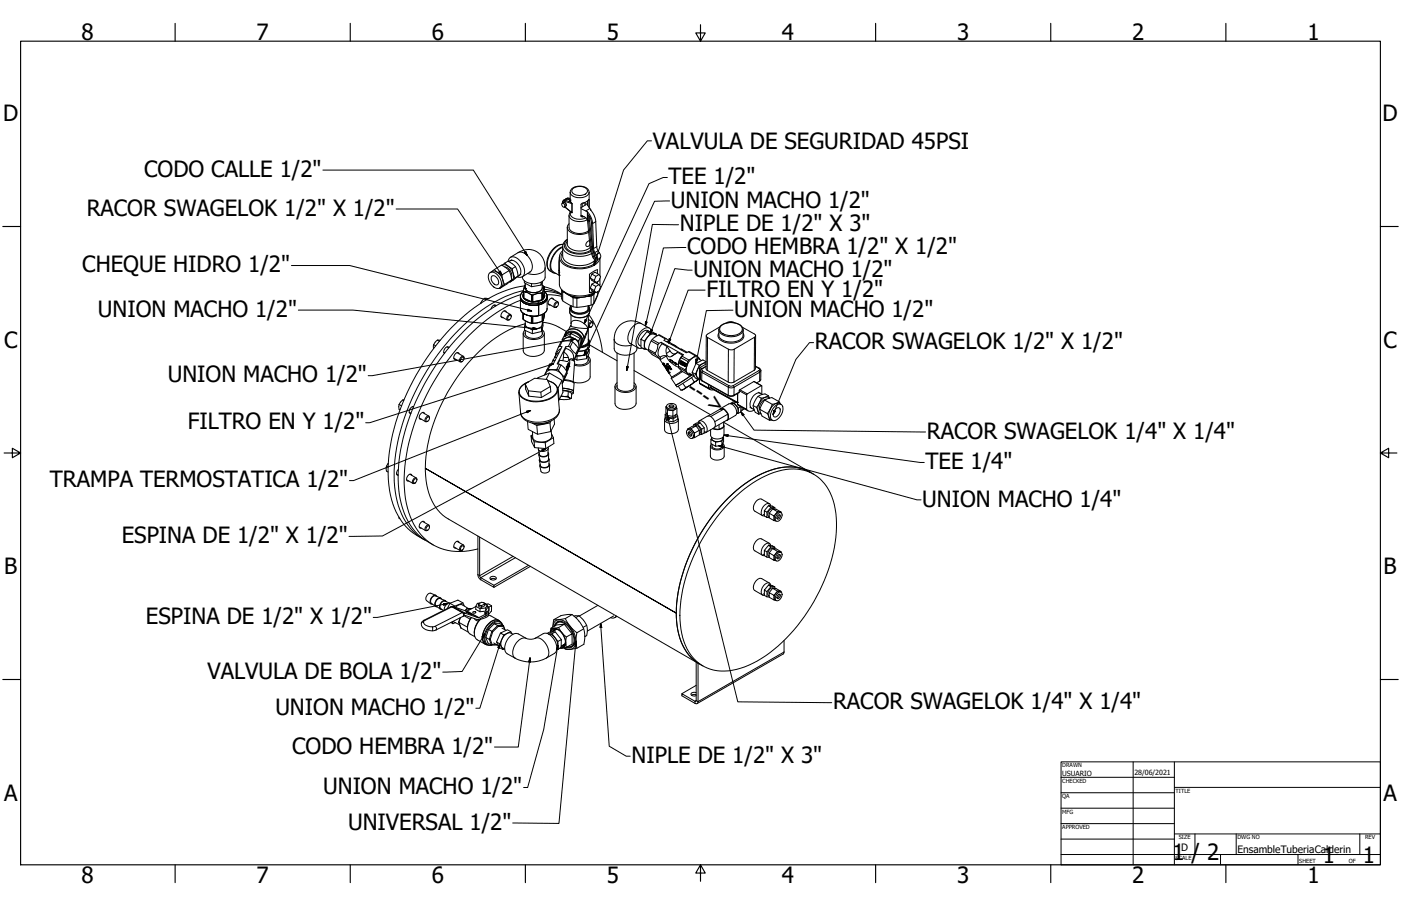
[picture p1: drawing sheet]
<svg xmlns="http://www.w3.org/2000/svg" width="864mm" height="559mm" viewBox="0 0 864 559" stroke-linecap="round" stroke-linejoin="round" font-family="sans-serif">
<!-- layer: Visible (ANSI) -->
<g fill="none" stroke="#000" stroke-width=".62">
<path d="M346 125a1.2 1.2 0 0 1 2 1 1.2 1.2 0 0 1-1 2l-1-1zM347 125a1.6 1.6 0 0 1 2 2M302 168a6 6 0 0 1 7 6 3 3 0 0 1-1 4 3 3 0 0 1-4-2 7 7 0 0 1-2-8zM302 168a5 5 0 0 1 8 4 4 4 0 0 1-2 6M303 168l2-2 3 3a1.8 1.8 0 0 1 2 2v2a3 3 0 0 1-2 5M303 170a3 3 0 0 1 4 2 3 3 0 0 1-1 4 4 4 0 0 1-3-6zM305 166l4-2 5 3M311 162l2-1a8 8 0 0 1 6 9l-5 4M311 162l-2 2a6 6 0 0 1 8 6l-1 2-1 1M311 162l5 4M311 165a5 5 0 0 1 4 6M314 167l1 6"/>
<path d="M314 167l-5 3M314 174h.1M314 161a6 6 0 0 1 6 9M314 161h.1M315 173l-7 5M315 173l-4 2M316 160l-2 1M316 166l1 5M317 171l-3 3M318 164l-2 2M319 170l-2 1M320 170h-1"/>
<path d="M321 169l-1 1M323 180a4 4 0 0 0-2 3 4 4 0 0 0 3 3l4 1h4M323 179l1-3-1 3 3 2a4 4 0 0 0 5 0M323 179v5M323 179v1M323 179a94 94 0 0 0-51 36 131 131 0 0 0-29 82 42 42 0 0 0 17 35l2 1M323 180l5 2M323 180v4l5 2M323 180v4M323 173v1l5 3v-2M323 176a81 81 0 0 0-45 26 138 138 0 0 0-39 87 48 48 0 0 0 14 39l8 5M324 177a5 5 0 0 0 6 3h1"/>
<path d="M324 177v1a6 6 0 0 0 10 0v-1M324 177v2zM324 175v3M334 174v2l-6 1M334 177l-1 2-2 1M334 174v3M334 174v2M335 177l7 2 4 2-6-2-5-1M335 180h5l6 2M335 177l-1-1 1 1v3l-4 1M335 180a4 4 0 0 1 2 4 4 4 0 0 1-4 3h-1a5 5 0 0 0 5-6zM335 177v4v4"/>
<path d="M335 177v3M335 177v4M296 187h1M296 187h.1M299 184h2M299 184l-3 3M299 184l1 1M305 188l1 1M306 189a2 2 0 0 0-2 0 2 2 0 0 0-1 1M309 195l4 2M311 192l4 2M312 192a2 2 0 0 0-2 0 2 2 0 0 0-1 3v1h1"/>
<path d="M314 195v-1a1.4 1.4 0 0 1 1 2 1.4 1.4 0 0 1-2 1zM315 195v-1a1.8 1.8 0 0 0-2 1 1.8 1.8 0 0 0 0 2h1M321 185a111 111 0 0 0-52 47 121 121 0 0 0-19 72 39 39 0 0 0 19 33 37 37 0 0 0 26 2M321 184a8 8 0 0 0 10 4 7 7 0 0 0 6-4 8 8 0 0 1-10 4 6 6 0 0 1-6-4zM321 190a8 8 0 0 0 10 5h1a10 10 0 0 1-11-4zM321 183v7M321 182a104 104 0 0 0-50 40 130 130 0 0 0-26 74 46 46 0 0 0 14 35l8 5M322 193v4M322 197h1M323 197l5 2M323 184v-3a4 4 0 0 0 4 5h4M323 193v4"/>
<path d="M323 184h.1M323 184l2 1 3 1M324 200a81 81 0 0 0-44 36 92 92 0 0 0-17 63 30 30 0 0 0 13 21l155 89M324 200l-1 1M328 195v4M328 199h.1M328 182v4l-5-2M328 186h.1M328 182h.1M328 182v4M328 182v4l6-1M331 180v1"/>
<path d="M331 186l1 1M332 187v8M334 181v4l-6 1M334 181l-6 1M334 185l-3 1h-3M334 181v4M334 194v6a6 6 0 0 1-10 1v-3M334 198l1 1v2l-1 3-6 2-5-2v-3l5 2M335 180v5v-4M335 185h-1M335 180v5M335 180l-1 1"/>
<path d="M335 199l6 1 8 4M335 199l-1 5M335 198l-4 1h-3M335 194v4M335 181a4 4 0 0 1-4 5M335 181l1 2-1 2M336 194a5 5 0 0 1-5 5 9 9 0 0 1-9-2M336 194l-1 4M336 193v1M337 182l9 1M337 183v7a5 5 0 0 1-5 5M338 187l4 3"/>
<path d="M340 184l4 2M341 185a2 2 0 0 0-2-1 2 2 0 0 0-1 3v1h1M343 187a1.3 1.3 0 0 1 1 2 1.3 1.3 0 0 1-2 0zM344 187a1.8 1.8 0 0 0-2 0 1.8 1.8 0 0 0 0 3l1-1M363 197l2 2M363 194a47 47 0 0 1 8 23M364 199h1a1.4 1.4 0 0 1 0 2 1.4 1.4 0 0 1-2 0zM366 200a1.1 1.1 0 0 0-1-2 1.1 1.1 0 0 0-2 1v2v1h1M267 213v2M267 213h2M270 210h1M270 210l-3 3"/>
<path d="M270 210l1 1M274 217v1M276 214l1 1M277 214a2.5 2.5 0 0 0-3 1 2.5 2.5 0 0 0 0 3M282 217l4 3M283 218a2 2 0 0 0-3 0 2 2 0 0 0 0 2v1l1 1M323 206v10a7 7 0 0 0 10 3l2-2 1-11M324 205a4 4 0 0 0 6 4 4 4 0 0 0 4-4M324 204v2M334 202l-6 1v3M334 203a3 3 0 0 1 1 4 3 3 0 0 1-3 2 7 7 0 0 1-9-3v-2M334 203v3"/>
<path d="M347 210h.1M347 210a5 5 0 0 1 7-1 5 5 0 0 1 2 6M349 207h.1M351 207l6 3v-1M352 206l-1 1-4 3v-2l5-2 5 3 1 5-1 1v-5M356 220v2l-2-1M357 215v1M358 211v1M362 219v2l-6 1M363 220a3 3 0 0 1 1 3 3 3 0 0 1-4 2l-3 1-3-1M363 215l-1 4h-7M363 215a5 5 0 0 1-8 4"/>
<path d="M363 219v4M363 202h.1M363 215v3l-1 3M363 213l17 10M380 218v21M391 218v21M394 213h1M397 215l2 1M399 205l2 1-4 4M399 204l2 1M401 206h4l-3-1h-3l-4 4v5l2 1v-5l-2-1M405 206v1"/>
<path d="M405 207a5 5 0 0 0-7 4 4 4 0 0 0 2 5M280 221l4 2M285 221v-1a1.4 1.4 0 0 1 1 2 1.4 1.4 0 0 1-2 1zM286 221a1.3 1.3 0 0 0-1-1 1.3 1.3 0 0 0-1 1v2h1M331 233l8-3 7 5 1 7-2 5-1-8M337 231h.1M339 230l-2 4M339 225l-3 6M346 235l-2 4h-1M347 239l3 1a2.6 2.6 0 0 1 3 2M350 224l1 1M363 221a5 5 0 0 1-8 4l-1-1"/>
<path d="M364 222v10a8 8 0 0 1-11 4M379 238v11a6 6 0 0 0 8 3l3-1 2-2v-11M380 238a4 4 0 0 0 6 3 4 4 0 0 0 5-3M380 236a3 3 0 0 0-1 4 3 3 0 0 0 3 2 7 7 0 0 0 10-3l-1-3M391 229l47 27M418 238l2 3 1-1-1 1M420 224v1M421 236l2 3M423 239l-2 1 8-5zM425 230l3 2-11 7v-1l10-7M426 233l2 2M429 231l2 3"/>
<path d="M429 224l2 1-2 6-2-1M430 221l2 1M430 234l-1 1zM435 224a7 7 0 0 0-5 9l1 1M435 223l-2-1-4 2-2 6 1 3 3 1M435 223l-4 2M246 249v3l1 1M246 249l2 1M248 247l-2 2M248 247h1M249 247h-1M252 254l1 1"/>
<path d="M254 251h1M255 251a2.7 2.7 0 0 0-2 4M258 258l4 2M260 254l4 3M262 255a2.1 2.1 0 0 0-3 0 2.1 2.1 0 0 0-1 2l1 2h1M263 258l1-1a1.4 1.4 0 0 1 0 2 1.4 1.4 0 0 1-1 0zM265 258v-1a1.8 1.8 0 0 0-3 1 1.8 1.8 0 0 0 1 2h1M345 247h-1M346 244h1h-1M347 241h3v3M347 241h2a4 4 0 0 1 4 2h-1M347 244h3l1 1z"/>
<path d="M350 241l2 2v3M351 246h1h-1a7 7 0 0 1-6 0M410 259v6a5 5 0 0 0 8 0v-6M410 255l1 3M410 258a2.3 2.3 0 0 0 0 2 2.3 2.3 0 0 0 2 1 4 4 0 0 0 6-3M410 258v1M410 251l1 2M411 255h-1v2l1 3M411 256a2.9 2.9 0 0 0 3 2 2.9 2.9 0 0 0 3-2M411 250a3 3 0 0 1 6 1 3 3 0 0 1-6-1zM412 251h2h1M412 250a1.3 1.3 0 0 1 2-1 1.3 1.3 0 0 1 1 2 1.5 1.5 0 0 1-2 1 1.5 1.5 0 0 1-1-2z"/>
<path d="M415 258h-4v2M417 251a3 3 0 0 1-3 2 3 3 0 0 1-3-2l-1 3 1 2v-3h4M417 251v4l-2 2M417 255l1 4-3 1h-4M417 252l-2 1v4l-4-1M418 257l-3 1v2M437 257l7-5h2l-8 5M438 257h-2l-5 3M438 257a5 5 0 0 1 2 7l-5 3M444 252a4 4 0 0 1 5 4v3h-1M444 252l5-3a5 5 0 0 1 4 7l-5 3M446 252l3 3"/>
<path d="M453 249h-3M453 249l2 3v3h-1a4 4 0 0 0 0-4 4 4 0 0 0-3-2M453 248h.1M453 248l-3 1M454 248l-1 1M455 252l2-1v3l-2 1M457 251v2M459 252l-2 1M462 251l1 1M463 252l2 1M464 250l2 1M466 251l2 4"/>
<path d="M467 244l2 2M467 242l2 1M468 252l2 5 4 2M468 252l5 3M469 243a6 6 0 0 0-7 7l1 2M469 243h1M469 255h-1M469 246l-3 5M471 247l5-2 4 3M471 247l-3 5M471 247l5 2M472 246a5 5 0 0 0-4 7"/>
<path d="M474 244a6 6 0 0 0-9 3 5 5 0 0 0 3 8M474 244v2M474 244l-5 2M474 246a4 4 0 0 0-5 2 5 5 0 0 0 0 7M478 250a2.7 2.7 0 0 1 4 0 2.7 2.7 0 0 1 1 3 6 6 0 0 1-7 6 7 7 0 0 1 2-9zM478 252a1.6 1.6 0 0 1 3 0 1.6 1.6 0 0 1 0 2 3 3 0 0 1-4 3 4 4 0 0 1 1-5zM481 249l-1-1-3 1a1.5 1.5 0 0 0-2 2v1a5 5 0 0 0-1 7h2M482 249a5 5 0 0 0-8 4 4 4 0 0 0 2 6M328 268l-1 1M329 272l7 1v4M332 276v1M336 273l5-3v4l-5 3-6-1-1-4-2-3 1 3 2 4"/>
<path d="M338 279a2.6 2.6 0 0 1-1 3 2.6 2.6 0 0 1-3 0l-2-1v-1M338 276a3 3 0 0 1-3 2 3 3 0 0 1-3-1M338 277v3a3 3 0 0 1-5 0l-1-3M338 280v3a3 3 0 0 1-5 1l-1-4M340 266v3a7 7 0 0 1-9 3l-3-2v-4M340 268l1 2M424 265a3 3 0 0 1 3 2 3 3 0 0 1-1 3 4 4 0 0 1-2-5zM424 265a3 3 0 0 1 3 1 3 3 0 0 1 1 4h-1M424 265l2-1 3-1 2 2M424 266a1.4 1.4 0 0 1 2 1 1.4 1.4 0 0 1-1 2l-1-1zM425 266v2l1 1M426 264l2 3 3-2v3l-3 2v-3"/>
<path d="M428 263v-1l1-1h3l2 3v3M428 270h-1M428 263a2.9 2.9 0 0 1 3 1 2.9 2.9 0 0 1 0 4M429 263h-2l-3 2M430 262l2 3 2-1M430 261a2.1 2.1 0 0 1 2-2 2.1 2.1 0 0 1 2 2 4 4 0 0 1 1 6h-1M431 260l-1 1M432 261l-2 1h-2M432 265v3l2-1M432 268h-1M435 266l-1 1M438 275v6a5 5 0 0 0 8 0v-6"/>
<path d="M438 271l3 2v2l-3-1zM439 274v1M439 275a4 4 0 0 0 3 2 4 4 0 0 0 3-2M439 264l4 1M441 260l8-5v4l-8 4M445 272l-4 1M445 275h-4M446 274a2 2 0 0 1 0 2 2 2 0 0 1-2 1 4 4 0 0 1-6-2l1-1M446 270a4 4 0 0 1-3 3 4 4 0 0 1-4-2v-1l-1 1M446 273l-1 2M446 270v2l-1 3v-3l1-2M446 260v3l-3 2v-3"/>
<path d="M446 262a4 4 0 0 1-5 3l-2-1M446 260l53 31M446 263v5a5 5 0 0 1-8 0v-3M238 288v3h1M238 288h1M239 286l-1 2M244 292l1 1M246 289a2.1 2.1 0 0 0-1 4M251 296l4 2M253 292l4 3M254 293a1.6 1.6 0 0 0-2 0 1.6 1.6 0 0 0-1 1v2v1h1M255 296l1-1a1.4 1.4 0 0 1 1 2 1.4 1.4 0 0 1-2 0z"/>
<path d="M257 296a1.1 1.1 0 0 0-1-1 1.1 1.1 0 0 0-1 1l-1 2h1h1M338 283a2 2 0 0 1 0 2 2 2 0 0 1-2 0 2 2 0 0 1-3 0 2 2 0 0 1 0-2M338 286a2 2 0 0 1 0 2 2 2 0 0 1-2 1 2 2 0 0 1-2-1 2 2 0 0 1-1-2M339 283l-1 4a3 3 0 0 1-5 0l-1-3M339 287v3a3 3 0 0 1-6 1v-4M499 291a33 33 0 0 0-32 3 106 106 0 0 0-50 84M499 291a33 33 0 0 0-32 2 105 105 0 0 0-47 62 59 59 0 0 0 2 45l4 6 5 3M499 291l3 1M246 319v1M451 308a58 58 0 0 1 38-19 26 26 0 0 1 25 22 84 84 0 0 1-11 57 93 93 0 0 1-44 43 27 27 0 0 1-32-5 46 46 0 0 1-7-39 113 113 0 0 1 31-59zM471 317v1M473 319h1"/>
<path d="M474 312l1 1-2 3M474 311l1 1M474 317l3 1v3l-3-2zM474 311l-4-3a5 5 0 0 0-5 7l5 3M475 312a2.3 2.3 0 0 0-2-2 2.3 2.3 0 0 0-2 2 4 4 0 0 0 0 6M475 313h3l-2-1h-2l-3 3v3l2 1v-3l-2-1M476 314l-2 3M477 314a2.9 2.9 0 0 0-3 1 2.9 2.9 0 0 0 0 4M478 313v1M479 317a1.7 1.7 0 0 1 3-1 1.7 1.7 0 0 1 0 3 2.4 2.4 0 0 1-4 2v-2zM479 316h2l-3-2h-2l3 2-2 2M479 318a1 1 0 0 1 2 0 .9 .9 0 0 1 0 1l-2 1z"/>
<path d="M480 318v1l-1 1M481 316h.1M482 316a3 3 0 0 0-4 2 3 3 0 0 0 0 3M258 325l4 2M260 322l4 2M262 322a2.1 2.1 0 0 0-3 0 2.1 2.1 0 0 0-1 2l1 2h1M263 325l1-1a1.4 1.4 0 0 1 0 2 1.4 1.4 0 0 1-1 1zM265 325v-1a1.8 1.8 0 0 0-3 1 1.8 1.8 0 0 0 1 2h1M280 337l4 3M282 334l4 2M283 335a2 2 0 0 0-3-1 2 2 0 0 0 0 3v1h1M285 337a1.4 1.4 0 0 1 1 1 1.4 1.4 0 0 1-2 1z"/>
<path d="M286 337a1.8 1.8 0 0 0-2 0 1.8 1.8 0 0 0 0 3l1-1M474 336l1 1-2 3M474 336l1 1M474 335l-4-3a5 5 0 0 0-5 8l5 3M475 337a2.3 2.3 0 0 0-2-2 2.3 2.3 0 0 0-2 2 4 4 0 0 0 0 6M475 337l3 1-2-1-2-1-3 3v4l2 1v-4l-2-1M476 338l-2 3M477 338a2.9 2.9 0 0 0-3 2 2.9 2.9 0 0 0 0 3M477 321h1M478 338h.1M302 356a2 2 0 0 1 2-1 2 2 0 0 1 2 2 2 2 0 0 1-2 1 2 2 0 0 1-2-2zM302 357h2h2"/>
<path d="M471 342h.1M473 344h1M474 341l3 2v3l-3-2zM474 360l-4-3a5 5 0 0 0-5 7l5 3M477 346h1M479 342a1.7 1.7 0 0 1 3-1 1.7 1.7 0 0 1 0 2 2.4 2.4 0 0 1-4 2v-1zM479 340h2l-3-1-2-1 3 2-2 3M479 343l1-1a1.3 1.3 0 0 1 1 2 1.3 1.3 0 0 1-2 0zM480 342v2h-1M481 340v1M482 341a3 3 0 0 0-4 1 3 3 0 0 0 0 4M269 367l-4-1a3 3 0 0 0-2 4l3 2"/>
<path d="M269 368a2.6 2.6 0 0 0-3 0 2.6 2.6 0 0 0-1 2v2l2 1M272 369l-4-1a3 3 0 0 0-2 4l3 2M272 370a2.3 2.3 0 0 0-2-1 2.3 2.3 0 0 0-2 2v3h2M274 376a4 4 0 0 1 3-4l-3-1a3 3 0 0 0-2 4l1 2M274 370l-3-1a3 3 0 0 0-2 5l2 2M275 371a2 2 0 0 0-2-1 2 2 0 0 0-1 2 2 2 0 0 0-1 2 2 2 0 0 0 1 2M277 372l3 2M281 375l3-2 5 2M285 372l-5 2M286 374l-1-2-3-2-5 2-1 3M287 377l4 2zM292 377l1 1a.9 .9 0 0 1-1 0 .9 .9 0 0 1 0-1z"/>
<path d="M300 379h.1M301 378v1l-2 1M301 380l-1 1-4 1a2.1 2.1 0 0 1-4 0M353 379l-5 3M354 380a5 5 0 0 1 6 3 10 10 0 0 1 2 9l-2 1M357 380l-2 1M369 373l-12 7M378 380l-16 9M380 380l-2 1h-2M417 378a35 35 0 0 0 14 31M417 378l-155-89 155 89M471 366v1"/>
<path d="M473 368h1M474 361l1 1-2 3M474 360l1 1M474 366l3 1v3l-3-2zM475 361a2 2 0 0 0-2-2 2 2 0 0 0-2 1 5 5 0 0 0-1 7h1M475 362h3l-2-1h-2l-3 3v3l2 1v-3l-2-1M476 363l-2 3M477 363a2.9 2.9 0 0 0-3 1 2.9 2.9 0 0 0 0 4M477 370h1M478 362v1M479 366a1.7 1.7 0 0 1 3-1 1.7 1.7 0 0 1 0 3 2.4 2.4 0 0 1-4 2v-2zM479 365h2l-3-2h-2l3 2-2 2"/>
<path d="M480 367a1.3 1.3 0 0 1 1 1 1.3 1.3 0 0 1-2 1zM480 366v2l-1 1M481 365h.1M482 365a3 3 0 0 0-4 2 3 3 0 0 0 0 3M279 384v1l-1-1M279 383l4 2M281 384l-2 1M304 397l3 1M306 396l2 3 2 2M308 390l-2 6 2 1M309 387l3 2M315 390l-2-2-5 2 3 2"/>
<path d="M316 391l-1-1-4 2-3 5 2 4 1-1M316 391a5 5 0 0 0-7 4 4 4 0 0 0 2 5M338 391h2l4 5v5h-1M338 391a7 7 0 0 1 5 9M340 390a3 3 0 0 1 2-2 3 3 0 0 1 4 2 7 7 0 0 1 1 9h-1M340 391l2-1 4 4M341 382h3l-1 1-1 1-1 3zM341 382l5-2 3-1a6 6 0 0 1 7 3 15 15 0 0 1 4 15l-4 3M342 386a4 4 0 0 1 2-3 4 4 0 0 1 4 1 12 12 0 0 1 5 14l-1 2-3-1M342 388l-1 1 1-1v1M342 390h-3l-2 1M342 386a4 4 0 0 1 4-2 4 4 0 0 1 3 2 10 10 0 0 1 4 12l-3 1h2l2-2"/>
<path d="M342 388v1M343 388h.1M343 388l-3 2M344 396l2-2v5l-2 2M344 388a2.4 2.4 0 0 0-4 2M344 382a13 13 0 0 1 10 17 4 4 0 0 1-6 1M344 382h4l3 3 3 4a1.6 1.6 0 0 1 1 3v4l1 4h-3a6 6 0 0 1-6 0M344 387l4-2h-5l-3 2M345 400a3 3 0 0 0 4-2 3 3 0 0 0-1-3 8 8 0 0 0-7-7l-2 2a2 2 0 0 1 1-2 2 2 0 0 1 2-1h2l4 5a2 2 0 0 1 1 3v4l-4 1M346 383l-2 1-2 2M347 398h1M347 398h-1a2.2 2.2 0 0 0 3-2 2.6 2.6 0 0 1-3 3"/>
<path d="M348 398h-1M348 398h.1M348 385l5 6M348 397l-2 2M349 393l4-2v6l-4 2M360 388l-4 2M362 386l-3 1M380 380l-1 1M429 408v24M431 409l2 2M429 427a1.9 1.9 0 0 0-3 2h1h2M429 429h-3"/>
</g>
<!-- layer: Visible Narrow (ANSI) -->
<g fill="none" stroke="#000" stroke-width=".62">
<path d="M351 119a7 7 0 0 0 12 1v-1M351 119v4l2 3M351 119l1-1a7 7 0 0 1 5-3 7 7 0 0 1 6 4M353 116a6 6 0 0 1 9 2 6 6 0 0 1-10 0zM363 119v9M347 125h.1M347 124l1-1-1 2zM348 125a1.4 1.4 0 0 1 1 1 1.4 1.4 0 0 1 0 1M348 124l5 2M349 127l-1 1M349 123h1M350 123h-2l3 1v-1"/>
<path d="M350 123l-3 1M350 123h1M351 133v7a7 7 0 0 0 10 3l2-1M351 138a4 4 0 0 0-1 4 4 4 0 0 0 3 2 12 12 0 0 0 10-1M351 122l-2 1M351 122l-1 1M351 122v1M351 130a5 5 0 0 0 8 5l2-1M351 131a3 3 0 0 0 0 4 3 3 0 0 0 4 1l3 1 4-1M351 123h.1M352 124h-1l2 2M352 131h1"/>
<path d="M353 126v5l-5-3 5 3M353 126v5M358 133l3 1 1 2M358 128h.1M358 133l1 1M359 125v3M359 133h.1M359 133h-1M359 125l2 1-3 2M360 125l4 4-3 1-3-1M361 130l1 1M362 131l2 21a9 9 0 0 0 3 8 1.8 1.8 0 0 0 1-1 1.8 1.8 0 0 0 0-2"/>
<path d="M362 131l3 4v3M362 131v5M362 124v3M362 136h.1M363 123h.1M363 136l1 16M363 123l-1 1-4 2v7l2 1M363 123v5M363 134v2M364 129a13 13 0 0 1 3 8M365 138l1 15M367 137l1 15"/>
<path d="M367 137l-2 1M319 156a8 8 0 0 1 9 7v3l-1 2M319 156a11 11 0 0 1 12-1 11 11 0 0 1 5 10M319 156l-4 3M345 159l-1 8M345 159v8M347 152v6a10 10 0 0 0 11 6 12 12 0 0 0 9-4M347 156a5 5 0 0 0 3 8 16 16 0 0 0 18-3l1-1M347 152a10 10 0 0 0 11 6l7-2M347 152a12 12 0 0 0-7 15l3 2M347 155a5 5 0 0 0-2 5 5 5 0 0 0 4 4 17 17 0 0 0 20-3l1-2M347 153a12 12 0 0 0-7 14l5 3"/>
<path d="M347 151a12 12 0 0 0-9 15l1 1M347 151a11 11 0 0 0-9 15l1 1M350 140v10a8 8 0 0 0 11 4l3-1M350 149a4 4 0 0 0-1 4 4 4 0 0 0 4 2 14 14 0 0 0 11-1M350 148a4 4 0 0 0-2 5 4 4 0 0 0 4 3 15 15 0 0 0 12-1M350 148a5 5 0 0 0-3 4M363 148a1.9 1.9 0 0 0-2 2 1.9 1.9 0 0 0 1 2l2-1M364 152l2 6M365 152l2 6M365 152l-2-16v-3l2 4v17l3 5h-1l-1-1M365 152h-1M366 153l2 4"/>
<path d="M367 158l1 1M367 158h-1M368 152l2 4M368 152l-2 1M369 155l-2 1M370 156v2v1M370 156l-2 1M370 159l-2 1M370 159v11M313 161a3 3 0 0 1 3-3 3 3 0 0 1 3 2 8 8 0 0 1 3 10l-1 1h-2M327 168h.1M336 165a8 8 0 0 1-11 4"/>
<path d="M336 165v6a8 8 0 0 1-11 3l-3-2v-1l5-3M339 167l2 1M345 170l-1-3 1 8a10 10 0 0 0 11 7 18 18 0 0 0 11-2M345 170h.1M347 180v6M347 180h1M365 175l2 2 2-1M365 169l2 1 2-1M366 180h-3M366 173l1 1-2-1-1-1 1-3 2-1 2 1 1 2-1 2-2 1M366 179l1 2-2-2-1-1 1-3 2-1 2 2 1 1-1 2-2 2M367 177l-1 2-2-1"/>
<path d="M367 170l-1 3-2-1M368 169v-3l-5 3v11M368 174v1M368 180a8 8 0 0 1-8 9 13 13 0 0 1-14-5v-5l1 1M370 172v4M348 180l1 1M348 180a15 15 0 0 0 19 0M351 192a7 7 0 0 0 10 3l2-1v-2M351 190a7 7 0 0 0 10 3l2-1v-2M351 190v2M351 182l1 1M352 189l-1 1"/>
<path d="M352 200v1M352 200a4 4 0 0 1 7-1h1a5 5 0 0 1 1 8l-1 2M352 194v6M352 189a4 4 0 0 0 1 3 4 4 0 0 0 3 1 5 5 0 0 0 7-3v-1l-1 2M352 189v2M352 189a4 4 0 0 0 6 4 4 4 0 0 0 5-4M352 183l5 1M352 183l1 1M353 184h3M353 184v5M356 184v6M357 184h-1"/>
<path d="M358 183l-1 1M363 194v16a5 5 0 0 1-5 3M363 189v1M363 183h-1M363 190v2M364 183v5M364 183h-1M366 182l-2 1M366 182v5M366 181l-3 2M366 181v1M367 180l-1 1"/>
<path d="M395 200a8 8 0 0 0-8 7v3l1 2M395 200a11 11 0 0 0-11-1 11 11 0 0 0-5 10M395 200l5 2M453 199a4 4 0 0 0-5 0M344 214l2-3a7 7 0 0 1 11 5l-3 6 1-3M344 214l-2 4 1 1M345 217l-3 3M345 214h1l-5 10-2 1M345 214h-1M346 215l-2 1-2 5M347 210l-2 4M348 217a4 4 0 0 1 2 6l-5-1-1 2"/>
<path d="M348 217l-1 3M348 208a6 6 0 0 1 7-3 6 6 0 0 1 3 7v1M348 207a6 6 0 0 1 8-2 6 6 0 0 1 3 7M348 207v1M348 207a5 5 0 0 1 7-1 5 5 0 0 1 3 6M349 215a5 5 0 0 1 4 7M349 215v-1a2.7 2.7 0 0 1 4 2l2 2v1M349 205a6 6 0 0 1 7-1 6 6 0 0 1 4 7M349 215l-1 2M349 205l-1 2M349 214l-6 10 2 1M352 201l4 1 6 1-2 5"/>
<path d="M352 201l-2 2M352 210l-2 4M353 211l-2 3M356 217a6 6 0 0 0 7-4 6 6 0 0 1-7 4zM357 215l-2 3M357 216l-2 3M359 212l-1 1M360 211l-1 1M363 209a3 3 0 0 1-4 5h-1a4 4 0 0 0 5-4M363 209v2M363 211a5 5 0 0 1-5 3M363 211v2"/>
<path d="M379 209a8 8 0 0 0 10 4h1M379 209v6a8 8 0 0 0 10 3l3-2 1-2M388 212h.1M388 212l6 3M399 204a6 6 0 0 0-6 7l1 2M400 215v1l2 2 4 3M400 215l4 3M400 216l4 3M401 210l5 3M402 205a3 3 0 0 0-3-3 3 3 0 0 0-3 2 8 8 0 0 0-3 10l3 1M402 209l4 3M404 218v1"/>
<path d="M404 219l2 2h1M406 213l-1 2-1 3M406 207l4 2M406 212v1M408 211l-2 1M408 211l13 8M408 211v1M408 212a5 5 0 0 0-1 8M408 212l3 2M411 211h1l4 2M411 209l-4-2a9 9 0 0 0-7 8M411 218a2.1 2.1 0 0 0 3 2"/>
<path d="M411 219l-3 1h-1M411 214v2v2M411 214l2 2M413 216l1 2h2M413 211l-2-2-2 1 14 8 1-1M413 216l-2 2M414 212l6 3M416 218l-2 2M417 214h.1M418 217l-4 3M418 217l-2 1M418 217l3 2"/>
<path d="M420 215v1M420 215l4 2M420 220l5 2M421 219a8 8 0 0 0-3 7M421 219l-1 2M421 219h.1M424 217l5 2M424 217l4 2M428 219l-4 4M428 219l2 1 1 2M435 207v20l1 1M436 208l13 7"/>
<path d="M436 208v20M443 203a6 6 0 0 0 1 6 10 10 0 0 0 14-2v-4M443 205a4 4 0 0 0 5 6 9 9 0 0 0 11-3l-1-2M443 203a8 8 0 0 0 11 4l3-2 1-2M443 203a8 8 0 0 1 11-4l3 2 1 2M444 202l-8 4-1 2h1M444 201a10 10 0 0 1 13 1 4 4 0 0 1-5 5 7 7 0 0 1-8-4zM449 215h4M449 215v21M453 215l-1 21M458 202l7 4 1 1-1 1M465 208v20"/>
<path d="M465 208l-12 7M466 207v20l-1 1M324 237l6-4 7 1 2 4M326 236a6 6 0 0 0-6 7 15 15 0 0 0 19 3 5 5 0 0 0 3-9l-4-2a7 7 0 0 1 6 5M326 235a7 7 0 0 0-6 7M336 231a6 6 0 0 1 6-3 6 6 0 0 1 5 4v3v1M340 225l-2 3M342 220l-1 3v-1M342 220h1M342 222l-1 1-1 2M343 228h-6M343 228l5 4"/>
<path d="M345 225h1M345 225l-2 3M346 225l3 4M346 225l-2 3M347 220v2M347 220l3 1M348 235h4l2 1v5l-2-1-5-1M348 232v1l-1 3M348 234l-1 3M348 234l4 1 2 1M349 226v1M349 227h.1"/>
<path d="M349 226l1 1v2zM349 226h.1M349 227h1M349 226l1 1M349 227v1M349 228l1 1M349 228h1M349 229l-1 3M349 229l1 1M350 227h-1M350 227h.1M350 230l-2 4"/>
<path d="M350 230l-2 3M350 227v1zM350 225v2h-1M350 227v1M350 225v1v1zM350 225h.1M350 225v1M350 225v2M350 224v1M350 226v1M350 226h.1M350 224l1 1v1z"/>
<path d="M350 224h.1M350 226h1M350 226l-1 3M350 224h1M351 224h-1M351 224v1M351 224v2M351 226h.1M351 225v1M351 222l3 1-1 13M354 223l-1-2-2 1v3M407 222l4-3a11 11 0 0 0 7 8l4 2"/>
<path d="M407 222l2 2M407 220v2M408 224h1l1 1zM409 224l1 1M409 224h.1M409 224v1M409 225h.1M409 225l1 1M409 225v1M410 226v1M410 225h.1M410 225h-1"/>
<path d="M410 226l1 1M410 226h.1M410 227h.1M411 227v1zM411 227v1M411 227h.1M411 228h.1M411 226h.1M411 228v1M411 224l1 1M411 224h.1M411 229h.1"/>
<path d="M411 227h2l-1-1h1v1h-1v1M411 229h1v1M411 227l1 1M411 229h1M412 225h-1M412 227h-1M412 227h.1M412 225l-1-1 1 1h-1M412 225h.1M412 230h1h-1M412 228l-1 1M412 228v1"/>
<path d="M412 227v1M412 229l1 1M412 229h.1M412 230h.1M412 227h1M412 226h1M412 230l2 3M413 226h-2M413 226h.1M413 230h-1M413 230h.1M413 222v1"/>
<path d="M413 222h1M413 222l1 1M413 223l3 2h1l-1-1-1-1M413 227h.1M413 223h.1M413 226v1M413 228h.1M414 227l-1 1M414 227h.1M414 227h-1M414 228h.1M414 228h-1h1"/>
<path d="M414 233h.1M414 223h1M414 222l1 1M414 222v1M416 224h.1M416 224l1 1M418 226l1 1 2 2M418 226l4 2M419 223v1M420 223l-1 1M420 223h-1h1l-1 2M420 223v1z"/>
<path d="M420 221l-1 2-1 3M420 221l4 2M420 229l-6 4M420 225h.1M420 223a.8 .8 0 0 1 1 1 .8 .8 0 0 1-1 1v-1v1M420 223h.1M420 224l1-1-1 1M420 224v1M420 224h1M420 224h.1M421 224l-1 1M421 229l4 2"/>
<path d="M421 223h-1M421 223v1M421 229l-7 4M422 224h-1h1l-1 2M422 224l-1 1h1h-1v-1M422 224v1zM422 225v1M422 225v1v-1v1M422 224h1v2h-1v-1M422 224h.1M422 225l1-1-1 1M422 225h.1"/>
<path d="M422 228v1l2 1M423 224l-1 1M424 230l2 1M424 230l1 1h1M424 223l-2 5M427 231l-10 7-3-5M431 236l7 4M431 236l6 4M431 227v9M431 236l6 3M431 227l1 1M431 222a3 3 0 0 0-3-2 3 3 0 0 0-3 2 7 7 0 0 0-1 8"/>
<path d="M432 227h-1M432 227h1M432 234l1 1M432 229l1 1v-1M432 229v5M433 227h.1M433 227l-1 2M433 235l16 9M433 227v1v1M433 229l16 9M435 226l-2 1M435 225l-3 2"/>
<path d="M436 228l13 8M437 239h1l-1 1zM437 239v1M437 237v2M437 240h1h2M438 238v1l17 9v-5M438 239l17 10zM449 236h2h1M449 239h2h2M449 239l-16-9v5l16 9M449 239v5M449 238v1"/>
<path d="M452 238h-3M452 238l1 1M453 239l-1 5 4-2M465 235l5 3M465 235l4 3M465 235l-9 5M465 228l-13 8M466 226l2 1M468 227v1v1M468 229l-16 9M468 227h.1M468 227l1 2"/>
<path d="M468 235v-5l-15 9M468 235l-2 1M469 229v5l-1 1M469 229l-1 1v-1M469 238l1 5M469 238l-8 5M320 242l1 13M326 241l-2-4v3l2 4 8 1 6-3-1-4-6 4 1 3M333 242l-7-1v3M340 260l-1 1-8 1-3-1M342 259v3l-3 4-8 2-5-3-1-5M344 240a10 10 0 0 1-11 8 12 12 0 0 1-13-5v-1"/>
<path d="M344 240l1 13M345 253a10 10 0 0 1-11 7 12 12 0 0 1-13-4v-1M345 253a11 11 0 0 1-11 8h-4a9 9 0 0 1-9-6M449 244h2h1M449 244h.1M449 244h3M455 249l6 4M455 248h.1M455 249l5 3M455 243v6M455 250l5 3M456 242l-4 2"/>
<path d="M456 241l4 3M456 241v1M456 240v1M456 240l5 3M460 252a3 3 0 0 0 5 1M460 244v8M461 243l-1 1M331 262v6M338 260a12 12 0 0 1-9 1M339 261v5M295 331v23M296 331v24"/>
<path d="M295 354v2l1 2M295 354l1 1M296 355v1M296 358l8 4v-1M296 356v2M296 356l8 5M316 343l-20 12M318 344l-22 12M326 349l-22 12M327 349l-23 13M278 374h1M278 374l-17 9"/>
<path d="M279 374l6 4-17 8M279 374h.1M279 374l-17 9M279 374h1M279 374l6 4M280 374l7 3M280 374l7 4M285 378l1 1-1 1M286 378h.1M286 380l4 2M287 378h-1M287 378l8 3"/>
<path d="M287 377l8 4M288 375h3h-3l-1 2M288 377h-1M288 377l7 4M288 375l-1 2M288 375l1 1M293 374l-5 3M295 373v1l2 1M295 373l2 1M295 372l2 1M295 372l2-1 2 2M295 372v1"/>
<path d="M296 372h-2l-1 2M296 375v2M297 374v1M297 373v1M298 372l2 1M299 373h-2M299 373h.1M299 373v-1l1 1-1 2h-3l-3-1M299 373v1l-2 1M299 375v2M300 373l1-1 2 2M300 378v2l-5 2-9-3"/>
<path d="M300 377l-1 1 1 1-5 2M300 377v1M300 374a1.7 1.7 0 0 1 1 2 1.7 1.7 0 0 1-1 1M300 374h1M300 373v2l-1 2h-3l-3-1v-2M301 379l6 4M301 378v2M301 376v1l-1 1M301 375v-1h2v3l-2 2M260 384h1a4 4 0 0 0 6 3M261 383h1l-1 1M261 383a3 3 0 0 0-1 4 3 3 0 0 0 4 2h3h2"/>
<path d="M269 389a1.4 1.4 0 0 0 0-2 1.4 1.4 0 0 0-2-1 1.4 1.4 0 0 0 0 2v1M283 384l1 3M283 384l5 3M284 381l-1 3M284 387l5 3M285 380l-16 9M288 387a10 10 0 0 1 3-6 8 8 0 0 0-1 10l3 2M295 383a12 12 0 0 0-3 8M295 381h.1M296 382a10 10 0 0 0-2 12l5 3M299 393l3 1M300 398h3"/>
<path d="M301 388l2 1M302 394h.1M302 394l1 4M303 398h4M303 389l1 1M303 389l-1 5M303 398h.1M305 385l2 1M307 386h.1M307 386h3M307 386l-4 3M308 383a8 8 0 0 0-9 7 7 7 0 0 0 1 8"/>
<path d="M308 383a6 6 0 0 0-8 3 8 8 0 0 0-1 11l1 1M308 383l2 3M308 383a5 5 0 0 0-8 3 9 9 0 0 0-1 11l1 1M310 386a4 4 0 0 0-7 0 9 9 0 0 0-3 11l3 1M310 386l-2-1h-3l-4 3-2 5 2 4 2 1M310 386h.1M310 386l1 2M311 388l-1-2h-3l-3 4-2 4 1 4h3M324 394a8 8 0 0 0-8 8v2l2 2M324 394l-5-3a8 8 0 0 0-8 8v3l1 1 6 3M330 394a8 8 0 0 1 8 7v3l-1 2M330 394l5-3a8 8 0 0 1 8 8v1l-1 3-5 3"/>
<path d="M330 394h-2h-4M483 395v7M337 406a21 21 0 0 1-19 0M430 409v24M483 402v1l-53 31M483 402l-53 31M428 433l-8-5v1l8 5M428 433v1M429 432l-1 1M429 432l1 1M429 423l-9 5M430 433v1h-2"/>
</g>
<!-- layer: Visible (ANSI) -->
<g fill="#000">
<circle cx="324" cy="180" r=".3"/>
<circle cx="324" cy="178" r=".3"/>
<circle cx="335" cy="178" r=".3"/>
<circle cx="301" cy="184" r=".3"/>
<circle cx="327" cy="182" r=".3"/>
<circle cx="333" cy="181" r=".3"/>
<circle cx="334" cy="181" r=".3"/>
<circle cx="360" cy="208" r=".3"/>
<circle cx="348" cy="397" r=".3"/>
</g>
<!-- layer: Visible Narrow (ANSI) -->
<g fill="#000">
<circle cx="351" cy="123" r=".3"/>
<circle cx="352" cy="131" r=".3"/>
<circle cx="344" cy="168" r=".3"/>
<circle cx="345" cy="170" r=".3"/>
<circle cx="361" cy="206" r=".3"/>
<circle cx="349" cy="227" r=".3"/>
<circle cx="350" cy="228" r=".3"/>
<circle cx="350" cy="227" r=".3"/>
<circle cx="350" cy="225" r=".3"/>
<circle cx="350" cy="224" r=".3"/>
<circle cx="351" cy="226" r=".3"/>
<circle cx="409" cy="224" r=".3"/>
<circle cx="409" cy="225" r=".3"/>
<circle cx="411" cy="227" r=".3"/>
<circle cx="411" cy="228" r=".3"/>
<circle cx="411" cy="228" r=".2"/>
<circle cx="413" cy="223" r=".3"/>
<circle cx="419" cy="223" r=".2"/>
<circle cx="419" cy="224" r=".2"/>
<circle cx="419" cy="224" r=".3"/>
<circle cx="420" cy="223" r=".3"/>
<circle cx="420" cy="223" r=".2"/>
<circle cx="420" cy="224" r=".2"/>
<circle cx="420" cy="225" r=".2"/>
<circle cx="420" cy="225" r=".3"/>
<circle cx="421" cy="224" r=".2"/>
<circle cx="421" cy="224" r=".3"/>
<circle cx="421" cy="225" r=".2"/>
<circle cx="421" cy="223" r=".3"/>
<circle cx="421" cy="223" r=".2"/>
<circle cx="421" cy="225" r=".3"/>
<circle cx="422" cy="224" r=".3"/>
<circle cx="422" cy="224" r=".2"/>
<circle cx="422" cy="225" r=".2"/>
<circle cx="422" cy="226" r=".2"/>
<circle cx="422" cy="226" r=".3"/>
<circle cx="422" cy="225" r=".3"/>
<circle cx="423" cy="224" r=".3"/>
<circle cx="423" cy="224" r=".2"/>
<circle cx="423" cy="225" r=".2"/>
<circle cx="455" cy="248" r=".2"/>
<circle cx="286" cy="378" r=".3"/>
</g>
<!-- layer: Border (ANSI) -->
<g fill="none" stroke="#000" stroke-width=".7">
<path d="M108 14v11M216 14v11M324 14v11M432 15v10l-3-5h6l-3 5M540 14v11M648 14v11M756 14v11M13 25h838v508h-838zM2 140h11M851 140h11M3 279h10l-5-3v6l5-3M851 279l5 3v-6l-5 3h10"/>
<path d="M2 419h11M851 419h11M108 533v11M216 533v11M324 533v11M432 533l3 5h-6l3-5v11M540 533v11M648 533v11M756 533v11"/>
</g>
<!-- layer: Title (ANSI) -->
<g fill="none" stroke="#000" stroke-width=".62">
<path d="M654 470h197v63h-197zM654 479h70M698 470v63M724 470v63M654 489h70M654 498h70M724 486h127M654 508h70M654 518h70M724 514h127M737 514v13M762 514v13"/>
<path d="M838 514v13M654 527h197M752 527v6M800 527v6"/>
</g>
<!-- layer: Symbol (ANSI) -->
<g fill="none" stroke="#000" stroke-width=".62">
<path d="M402 87h-3l-15 18-18 59M199 105h93l33 53M411 109h-2l-9 4-40 87M244 129h38l27 41M413 124h-10l-43 95M418 139l-16-1-16 91M323 156l1-1 1 3zM423 153h-14l-11 48M180 164h36l112 28M308 168v-1l1 3zM366 161h1l-1 3zM427 167l-11-1-15 40"/>
<path d="M435 179h-11l-12 33M184 191h34l113 12M325 191l3 1h-3zM361 197l1 1-2 2zM398 198l1 1-1 2zM452 191l-17 1-6 32M329 202l2 1h-3zM352 209h3l-3 1zM355 209l-126 23h-2M361 217h1l-2 2zM401 203l1 1-1 2zM413 209l-1 3z"/>
<path d="M502 211h-3l-8 11-14 34M339 225l2-1-2 2zM341 224l-113 37h-3M386 226h1l-1 3zM429 222h1l-1 2zM325 254l2-1-2 2zM327 253l-109 43h-3M411 256l1 3zM411 256l44 177h58M457 254l2 2h-1zM457 254l8 11 106 1M477 253l1 1-1 2z"/>
<path d="M334 277h2l-2 1zM336 277l-100 54h-21M443 275h3l-1 1zM443 275l122 33h3M446 268h3v1zM446 268l124 17M273 372h3l-2 1zM276 372l-43 9h-3M299 391l-1 2h-1zM299 391l-14 23-12 1M308 397v3l-1-1zM308 397l-12 40h-3"/>
<path d="M344 398v3l-1-1zM344 398l-9 52-10 36h-2M355 395v3h-1zM355 395l-10 113h-29M370 384l1 3h-1zM370 384l6 76 10 6h2M327 406v2h-1zM327 406l-8 55h-14"/>
</g>
<g fill="#000" stroke="#000" stroke-width=".62">
<path d="M323 156l2 2zM323 156l1-1 1 3zM308 168l1 2zM308 168v-1l1 3zM366 161v3zM366 161h1l-1 3zM325 192h3zM325 191l3 1h-3zM361 197l-1 3zM361 197l1 1-2 2zM398 198v3zM398 198l1 1-1 2z"/>
<path d="M328 203h3zM329 202l2 1h-3zM352 210l3-1zM352 209h3l-3 1zM361 217l-1 2zM361 217h1l-2 2zM401 203v3zM401 203l1 1-1 2zM413 209l-1 3zM339 226l2-2zM339 225l2-1-2 2zM386 226v3z"/>
<path d="M386 226h1l-1 3zM429 222v2zM429 222h1l-1 2zM325 255l2-2zM325 254l2-1-2 2zM411 256l1 3zM457 254l2 2zM457 254l2 2h-1zM477 253v3zM477 253l1 1-1 2zM334 278l2-1zM334 277h2l-2 1z"/>
<path d="M443 275h3zM443 275h3l-1 1zM446 268h3zM446 268h3v1zM274 373l2-1zM273 372h3l-2 1zM299 391l-1 2zM299 391l-1 2h-1zM308 397v3zM308 397v3l-1-1zM355 395v3zM355 395v3h-1z"/>
<path d="M370 384l1 3zM370 384l1 3h-1zM327 406v2zM327 406v2h-1zM344 398v3zM344 398v3l-1-1z"/>
</g>
<g font-size="13.8">
<text x="50" y="24">8</text>
<text x="158" y="24">7</text>
<text x="266" y="24">6</text>
<text x="374" y="24">5</text>
<text x="482" y="24">4</text>
<text x="590" y="24">3</text>
<text x="698" y="24">2</text>
<text x="806" y="24">1</text>
<text x="2" y="75">D</text>
<text x="852" y="75">D</text>
<text x="402" y="92">VALVULA DE SEGURIDAD 45PSI</text>
<text x="89" y="109">CODO CALLE 1/2&quot;</text>
<text x="412" y="114">TEE 1/2&quot;</text>
<text x="414" y="128">UNION MACHO 1/2&quot;</text>
<text x="53" y="133">RACOR SWAGELOK 1/2&quot; X 1/2&quot;</text>
<text x="419" y="143">NIPLE DE 1/2&quot; X 3&quot;</text>
<text x="424" y="157">CODO HEMBRA 1/2&quot; X 1/2&quot;</text>
<text x="51" y="168">CHEQUE HIDRO 1/2&quot;</text>
<text x="427" y="171">UNION MACHO 1/2&quot;</text>
<text x="435" y="183">FILTRO EN Y 1/2&quot;</text>
<text x="60" y="195">UNION MACHO 1/2&quot;</text>
<text x="453" y="196">UNION MACHO 1/2&quot;</text>
<text x="3" y="215">C</text>
<text x="502" y="215">RACOR SWAGELOK 1/2&quot; X 1/2&quot;</text>
<text x="853" y="215">C</text>
<text x="103" y="236">UNION MACHO 1/2&quot;</text>
<text x="422" y="242" transform="rotate(34 422 242)">---&gt;</text>
<text x="116" y="265">FILTRO EN Y 1/2&quot;</text>
<text x="571" y="271">RACOR SWAGELOK 1/4&quot; X 1/4&quot;</text>
<text x="570" y="289">TEE 1/4&quot;</text>
<text x="31" y="301">TRAMPA TERMOSTATICA 1/2&quot;</text>
<text x="569" y="312">UNION MACHO 1/4&quot;</text>
<text x="75" y="335">ESPINA DE 1/2&quot; X 1/2&quot;</text>
<text x="3" y="354">B</text>
<text x="853" y="354">B</text>
<text x="90" y="385">ESPINA DE 1/2&quot; X 1/2&quot;</text>
<text x="128" y="419">VALVULA DE BOLA 1/2&quot;</text>
<text x="514" y="438">RACOR SWAGELOK 1/4&quot; X 1/4&quot;</text>
<text x="170" y="441">UNION MACHO 1/2&quot;</text>
<text x="180" y="465">CODO HEMBRA 1/2&quot;</text>
<text x="389" y="471">NIPLE DE 1/2&quot; X 3&quot;</text>
<text x="199" y="490">UNION MACHO 1/2&quot;</text>
<text x="2" y="494">A</text>
<text x="853" y="494">A</text>
<text x="215" y="512">UNIVERSAL 1/2&quot;</text>
<text x="723" y="530">1 / 2</text>
<text x="815" y="533">1</text>
<text x="840" y="533">1</text>
<text x="50" y="544">8</text>
<text x="158" y="544">7</text>
<text x="266" y="544">6</text>
<text x="374" y="544">5</text>
<text x="482" y="544">4</text>
<text x="590" y="544">3</text>
<text x="698" y="544">2</text>
<text x="806" y="544">1</text>
</g>
<g font-size="6.3">
<text x="728" y="525">D</text>
<text x="763" y="526">EnsambleTuberiaCalderin</text>
</g>
<g font-size="4.4">
<text x="655" y="479">USUARIO</text>
<text x="699" y="478">28/06/2021</text>
</g>
<g font-size="3.5">
<text x="655" y="473">DRAWN</text>
<text x="655" y="483">CHECKED</text>
<text x="725" y="489">TITLE</text>
<text x="655" y="492">QA</text>
<text x="655" y="502">MFG</text>
<text x="655" y="511">APPROVED</text>
<text x="727" y="518">SIZE</text>
<text x="763" y="518">DWG NO</text>
<text x="841" y="518">REV</text>
<text x="725" y="530">SCALE</text>
<text x="801" y="533">SHEET</text>
<text x="832" y="533">OF</text>
</g>
</svg>
